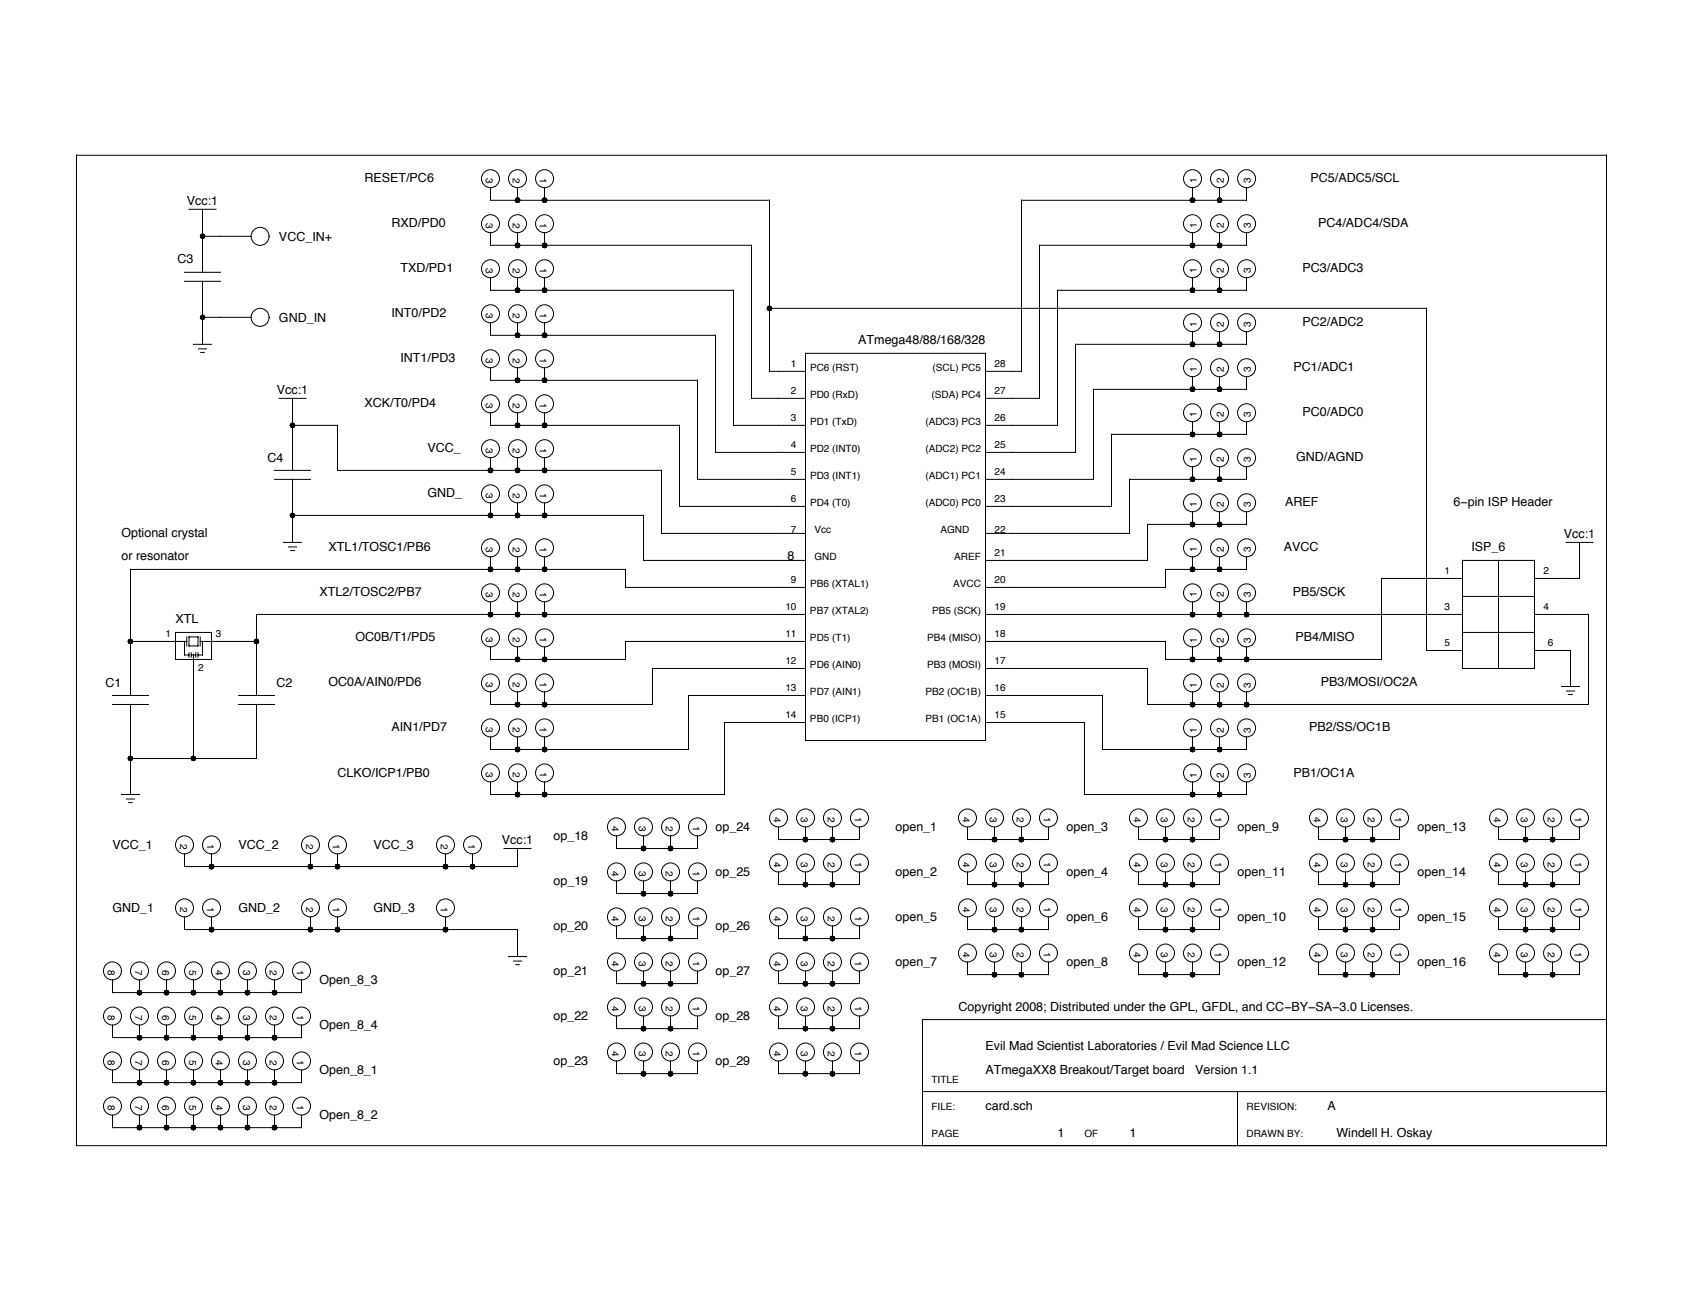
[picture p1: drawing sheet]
<svg xmlns="http://www.w3.org/2000/svg" width="279mm" height="216mm" viewBox="0 0 279 216" stroke-linecap="round" stroke-linejoin="round" font-family="sans-serif">
<g fill="none" stroke="#000" stroke-width=".17">
<path d="M12.7 25.8h254v164.3h-254zM31.4 34.7h4.5M33.6 39.2h8.1M33.6 34.7v10.5M81.4 31.1v2.1h46.3v28.4h6M81.4 38.6v2.1h43.4v25.4h8.9M85.9 31.1v2.1M85.9 38.6v2.1M90.4 31.1v2.1M90.4 38.6v2.1M198 31.1v2.1M198 38.6v2.1"/>
<path d="M202.5 31.1v2.1M202.5 38.6v2.1M206.9 31.1v2.1h-37.3v28.4h-6M206.9 38.6v2.1h-34.3v25.4h-9M30.6 46.7h6M30.6 45.2h6M32.1 57.1h3M32.9 57.9h1.4M33.3 58.5h.6M33.6 52.7h8.1M33.6 46.7v10.4M81.4 46.1v2.1h40.4v22.4h11.9"/>
<path d="M81.4 53.6v2h37.4v19.5h14.9M85.9 46.1v2.1M85.9 53.6v2M90.4 46.1v2.1M90.4 53.6v2M127.7 51.2h109.1v56.7h6M133.7 58.6h29.9v64.3h-29.9zM198 46.1v2.1M198 55.1v2M202.5 46.1v2.1M202.5 55.1v2M206.9 46.1v2.1h-31.3v22.4h-12"/>
<path d="M206.9 55.1v2h-28.4v18h-14.9M45.6 79.6h5.9M45.6 78.1h5.9M46.3 66.1h4.5M48.6 70.6h7.4v7.5h53.8v10.4h23.9M48.6 66.1v12M48.6 79.6v10.4M81.4 68.5v2.1h31.4v13.4h20.9M81.4 61v2.1h34.4v16.5h17.9M81.4 76v2.1M85.9 61v2.1M85.9 68.5v2.1"/>
<path d="M85.9 76v2.1M90.4 61v2.1M90.4 68.5v2.1M90.4 76v2.1M198 62.5v2.1M198 70v2.1M198 77.5v2.1M202.5 62.5v2.1M202.5 70v2.1M202.5 77.5v2.1M206.9 62.5v2.1h-25.4v15h-17.9M206.9 77.5v2.1h-19.4v8.9h-23.9"/>
<path d="M206.9 70v2.1h-22.4v11.9h-20.9M47.1 90h3M47.9 90.8h1.3M48.3 91.4h.6M48.6 85.5h58.2v7.5h26.9M81.4 83.4v2.1M81.4 92.4v2.1M81.4 99.9v2.1M85.9 83.4v2.1M85.9 92.4v2.1M85.9 99.9v2.1M90.4 83.4v2.1"/>
<path d="M90.4 92.4v2.1M90.4 99.9v2.1M133.7 97.5h-29.9v-3h-82.1v20.9M198 84.9v2.1M198 92.4v2.1M198 99.9v2.1M202.5 84.9v2.1M202.5 92.4v2.1M202.5 99.9v2.1M206.9 92.4v2.1h-13.4v3h-29.9M206.9 84.9v2.1h-16.4v6h-26.9M206.9 99.9v2.1"/>
<path d="M242.8 96h-13.5v13.4h-35.8v-3h-29.9M242.8 93h11.9v17.9h-11.9zM242.8 99h11.9M248.8 93v17.9M260 90h4.5M262.2 90v6h-7.5M18.7 115.4h6M18.7 116.9h6M21.7 106.4h9.3M21.7 116.9v14.9M29.1 105h6v4.4h-6zM30.6 106.4v2.3h.8"/>
<path d="M31 105.7v1.5M31.4 105.7h1.5v1.5h-1.5zM31.4 108.3v.8M31.7 108.3v.8M31.7 108.7h.8M32.1 108.7v17.2M32.5 108.3v.8M32.9 108.3v.8M33.2 106.4h9.4M33.2 105.7v1.5M33.6 106.4v2.3h-.7M39.6 115.4h6"/>
<path d="M39.6 116.9h6M42.6 116.9v9h-20.9M85.9 107.3v2.1M85.9 114.8v2.1M90.4 107.3v2.1M90.4 114.8v2.1M133.7 102h-91.1v13.4M133.7 106.4h-29.9v3h-22.4v-2.1M133.7 110.9h-25.4v6h-26.9v-2.1M133.7 115.4h-19.4v9h-32.9v-2.1M133.7 119.9h-13.4v11.9h-38.9v-2M163.6 102h79.2"/>
<path d="M163.6 115.4h19.4v9h23.9v-2.1M163.6 119.9h16.4v11.9h26.9v-2M198 107.3v2.1M198 114.8v2.1M202.5 107.3v2.1M202.5 114.8v2.1M206.9 107.3v2.1M206.9 114.8v2.1M242.8 105h11.9M254.7 102h9v14.9h-73.2v-6h-26.9M254.7 107.9h6v6M259.2 113.9h3"/>
<path d="M260.1 114.7h1.3M260.4 115.3h.6M20.2 131.8h3M21 132.6h1.3M21.4 133.2h.6M85.9 122.3v2.1M85.9 129.8v2M90.4 122.3v2.1M90.4 129.8v2M102.3 138.7v2.1h13.5v-2.1M106.8 138.7v2.1M111.3 138.7v2.1"/>
<path d="M129.2 137.2v2.1h13.5v-2.1M133.7 137.2v2.1M138.2 137.2v2.1M160.6 137.2v2.1h13.5v-2.1M165.1 137.2v2.1M169.6 137.2v2.1M189 137.2v2.1h13.5v-2.1M193.5 137.2v2.1M198 122.3v2.1M198 129.8v2M198 137.2v2.1M202.5 122.3v2.1"/>
<path d="M202.5 129.8v2M218.9 137.2v2.1h13.4v-2.1M223.4 137.2v2.1M227.9 137.2v2.1M248.8 137.2v2.1h13.4v-2.1M253.3 137.2v2.1M257.7 137.2v2.1M30.6 152.2v2.1h55.3v4.4M35.1 141.7v2.1M35.1 152.2v2.1M51.5 141.7v2.1M51.5 152.2v2.1"/>
<path d="M56 141.7v2.1M56 152.2v2.1M74 141.7v2.1M74 152.2v2.1M78.4 141.7v2.1M83.7 140.8h4.5M84.4 158.7h3M85.2 159.5h1.4M85.9 140.8v3h-55.3v-2.1M102.3 146.2v2.1h13.5v-2.1M102.3 153.7v2.1h13.5v-2.1M106.8 146.2v2.1"/>
<path d="M106.8 153.7v2.1M111.3 146.2v2.1M111.3 153.7v2.1M129.2 144.7v2.1h13.5v-2.1M129.2 153.7v2.1h13.5v-2.1M133.7 144.7v2.1M133.7 153.7v2.1M138.2 144.7v2.1M138.2 153.7v2.1M160.6 152.2v2.1h13.5v-2.1M160.6 144.7v2.1h13.5v-2.1M160.6 159.6v2.1h13.5v-2.1"/>
<path d="M165.1 144.7v2.1M165.1 152.2v2.1M165.1 159.6v2.1M169.6 144.7v2.1M169.6 152.2v2.1M169.6 159.6v2.1M189 152.2v2.1h13.5v-2.1M189 144.7v2.1h13.5v-2.1M189 159.6v2.1h13.5v-2.1M193.5 144.7v2.1M193.5 152.2v2.1M193.5 159.6v2.1"/>
<path d="M198 144.7v2.1M198 152.2v2.1M198 159.6v2.1M218.9 152.2v2.1h13.4v-2.1M218.9 144.7v2.1h13.4v-2.1M218.9 159.6v2.1h13.4v-2.1M223.4 144.7v2.1M223.4 152.2v2.1M223.4 159.6v2.1M227.9 144.7v2.1M227.9 152.2v2.1M227.9 159.6v2.1"/>
<path d="M248.8 144.7v2.1h13.4v-2.1M248.8 152.2v2.1h13.4v-2.1M248.8 159.6v2.1h13.4v-2.1M253.3 144.7v2.1M253.3 152.2v2.1M253.3 159.6v2.1M257.7 144.7v2.1M257.7 152.2v2.1M257.7 159.6v2.1M18.7 162.6v2.1h31.4v-2.1M18.7 170.1v2.1h31.4v-2.1M18.7 177.6v2.1h31.4v-2.1"/>
<path d="M23.2 162.6v2.1M23.2 170.1v2.1M23.2 177.6v2.1M27.6 162.6v2.1M27.6 170.1v2.1M27.6 177.6v2.1M32.1 162.6v2.1M32.1 170.1v2.1M32.1 177.6v2.1M36.6 162.6v2.1M36.6 170.1v2.1M36.6 177.6v2.1"/>
<path d="M41.1 162.6v2.1M41.1 170.1v2.1M41.1 177.6v2.1M45.6 162.6v2.1M45.6 170.1v2.1M45.6 177.6v2.1M85.6 160.1h.6M102.3 161.1v2.1h13.5v-2.1M102.3 168.6v2.1h13.5v-2.1M102.3 176.1v2.1h13.5v-2.1M106.8 161.1v2.1M106.8 168.6v2.1"/>
<path d="M106.8 176.1v2.1M111.3 161.1v2.1M111.3 168.6v2.1M111.3 176.1v2.1M129.2 168.6v2.1h13.5v-2.1M129.2 176.1v2.1h13.5v-2.1M129.2 161.1v2.1h13.5v-2.1M133.7 161.1v2.1M133.7 168.6v2.1M133.7 176.1v2.1M138.2 161.1v2.1M138.2 168.6v2.1"/>
<path d="M138.2 176.1v2.1M266.7 169.2h-113.6v20.9M18.7 185v2.1h31.4v-2.1M23.2 185v2.1M27.6 185v2.1M32.1 185v2.1M36.6 185v2.1M41.1 185v2.1M45.6 185v2.1M153.1 181.2h113.6M205.4 181.2v8.9"/>
<circle cx="43.2" cy="39.2" r="1.49"/>
<circle cx="81.4" cy="37.1" r="1.49"/>
<circle cx="81.4" cy="29.7" r="1.49"/>
<circle cx="85.9" cy="37.1" r="1.49"/>
<circle cx="85.9" cy="29.7" r="1.49"/>
<circle cx="90.4" cy="37.1" r="1.49"/>
<circle cx="90.4" cy="29.7" r="1.49"/>
<circle cx="198" cy="37.1" r="1.49"/>
<circle cx="198" cy="29.7" r="1.49"/>
<circle cx="202.5" cy="37.1" r="1.49"/>
<circle cx="202.5" cy="29.7" r="1.49"/>
<circle cx="206.9" cy="37.1" r="1.49"/>
<circle cx="206.9" cy="29.7" r="1.49"/>
<circle cx="43.2" cy="52.7" r="1.49"/>
<circle cx="81.4" cy="52.1" r="1.49"/>
<circle cx="81.4" cy="59.5" r="1.49"/>
<circle cx="81.4" cy="44.6" r="1.49"/>
<circle cx="85.9" cy="52.1" r="1.49"/>
<circle cx="85.9" cy="44.6" r="1.49"/>
<circle cx="85.9" cy="59.5" r="1.49"/>
<circle cx="90.4" cy="52.1" r="1.49"/>
<circle cx="90.4" cy="44.6" r="1.49"/>
<circle cx="90.4" cy="59.5" r="1.49"/>
<circle cx="198" cy="44.6" r="1.49"/>
<circle cx="198" cy="53.6" r="1.49"/>
<circle cx="202.5" cy="53.6" r="1.49"/>
<circle cx="202.5" cy="44.6" r="1.49"/>
<circle cx="206.9" cy="44.6" r="1.49"/>
<circle cx="206.9" cy="53.6" r="1.49"/>
<circle cx="81.4" cy="67" r="1.49"/>
<circle cx="81.4" cy="74.5" r="1.49"/>
<circle cx="85.9" cy="67" r="1.49"/>
<circle cx="85.9" cy="74.5" r="1.49"/>
<circle cx="90.4" cy="67" r="1.49"/>
<circle cx="90.4" cy="74.5" r="1.49"/>
<circle cx="198" cy="61" r="1.49"/>
<circle cx="198" cy="76" r="1.49"/>
<circle cx="198" cy="68.5" r="1.49"/>
<circle cx="202.5" cy="76" r="1.49"/>
<circle cx="202.5" cy="68.5" r="1.49"/>
<circle cx="202.5" cy="61" r="1.49"/>
<circle cx="206.9" cy="61" r="1.49"/>
<circle cx="206.9" cy="76" r="1.49"/>
<circle cx="206.9" cy="68.5" r="1.49"/>
<circle cx="81.4" cy="90.9" r="1.49"/>
<circle cx="81.4" cy="98.4" r="1.49"/>
<circle cx="81.4" cy="82" r="1.49"/>
<circle cx="85.9" cy="98.4" r="1.49"/>
<circle cx="85.9" cy="90.9" r="1.49"/>
<circle cx="85.9" cy="82" r="1.49"/>
<circle cx="90.4" cy="98.4" r="1.49"/>
<circle cx="90.4" cy="90.9" r="1.49"/>
<circle cx="90.4" cy="82" r="1.49"/>
<circle cx="198" cy="90.9" r="1.49"/>
<circle cx="198" cy="98.4" r="1.49"/>
<circle cx="198" cy="83.4" r="1.49"/>
<circle cx="202.5" cy="90.9" r="1.49"/>
<circle cx="202.5" cy="98.4" r="1.49"/>
<circle cx="202.5" cy="83.4" r="1.49"/>
<circle cx="206.9" cy="90.9" r="1.49"/>
<circle cx="206.9" cy="98.4" r="1.49"/>
<circle cx="206.9" cy="83.4" r="1.49"/>
<circle cx="81.4" cy="105.9" r="1.49"/>
<circle cx="81.4" cy="113.3" r="1.49"/>
<circle cx="85.9" cy="105.9" r="1.49"/>
<circle cx="85.9" cy="113.3" r="1.49"/>
<circle cx="90.4" cy="105.9" r="1.49"/>
<circle cx="90.4" cy="113.3" r="1.49"/>
<circle cx="198" cy="105.9" r="1.49"/>
<circle cx="198" cy="113.3" r="1.49"/>
<circle cx="202.5" cy="105.9" r="1.49"/>
<circle cx="202.5" cy="113.3" r="1.49"/>
<circle cx="206.9" cy="105.9" r="1.49"/>
<circle cx="206.9" cy="113.3" r="1.49"/>
<circle cx="81.4" cy="128.3" r="1.49"/>
<circle cx="81.4" cy="120.8" r="1.49"/>
<circle cx="85.9" cy="128.3" r="1.49"/>
<circle cx="85.9" cy="120.8" r="1.49"/>
<circle cx="90.4" cy="128.3" r="1.49"/>
<circle cx="90.4" cy="120.8" r="1.49"/>
<circle cx="102.3" cy="137.2" r="1.49"/>
<circle cx="106.8" cy="137.2" r="1.49"/>
<circle cx="111.3" cy="137.2" r="1.49"/>
<circle cx="115.8" cy="137.2" r="1.49"/>
<circle cx="129.2" cy="135.7" r="1.49"/>
<circle cx="133.7" cy="135.7" r="1.49"/>
<circle cx="138.2" cy="135.7" r="1.49"/>
<circle cx="142.7" cy="135.7" r="1.49"/>
<circle cx="160.6" cy="135.7" r="1.49"/>
<circle cx="165.1" cy="135.7" r="1.49"/>
<circle cx="169.6" cy="135.7" r="1.49"/>
<circle cx="174.1" cy="135.7" r="1.49"/>
<circle cx="189" cy="135.7" r="1.49"/>
<circle cx="193.5" cy="135.7" r="1.49"/>
<circle cx="198" cy="135.7" r="1.49"/>
<circle cx="198" cy="120.8" r="1.49"/>
<circle cx="198" cy="128.3" r="1.49"/>
<circle cx="202.5" cy="135.7" r="1.49"/>
<circle cx="202.5" cy="120.8" r="1.49"/>
<circle cx="202.5" cy="128.3" r="1.49"/>
<circle cx="206.9" cy="120.8" r="1.49"/>
<circle cx="206.9" cy="128.3" r="1.49"/>
<circle cx="218.9" cy="135.7" r="1.49"/>
<circle cx="223.4" cy="135.7" r="1.49"/>
<circle cx="227.9" cy="135.7" r="1.49"/>
<circle cx="232.3" cy="135.7" r="1.49"/>
<circle cx="248.8" cy="135.7" r="1.49"/>
<circle cx="253.3" cy="135.7" r="1.49"/>
<circle cx="257.7" cy="135.7" r="1.49"/>
<circle cx="262.2" cy="135.7" r="1.49"/>
<circle cx="30.6" cy="140.2" r="1.49"/>
<circle cx="30.6" cy="150.7" r="1.49"/>
<circle cx="35.1" cy="140.2" r="1.49"/>
<circle cx="35.1" cy="150.7" r="1.49"/>
<circle cx="51.5" cy="140.2" r="1.49"/>
<circle cx="51.5" cy="150.7" r="1.49"/>
<circle cx="56" cy="140.2" r="1.49"/>
<circle cx="56" cy="150.7" r="1.49"/>
<circle cx="74" cy="140.2" r="1.49"/>
<circle cx="74" cy="150.7" r="1.49"/>
<circle cx="78.4" cy="140.2" r="1.49"/>
<circle cx="102.3" cy="144.7" r="1.49"/>
<circle cx="102.3" cy="152.2" r="1.49"/>
<circle cx="102.3" cy="159.6" r="1.49"/>
<circle cx="106.8" cy="144.7" r="1.49"/>
<circle cx="106.8" cy="152.2" r="1.49"/>
<circle cx="106.8" cy="159.6" r="1.49"/>
<circle cx="111.3" cy="144.7" r="1.49"/>
<circle cx="111.3" cy="152.2" r="1.49"/>
<circle cx="111.3" cy="159.6" r="1.49"/>
<circle cx="115.8" cy="144.7" r="1.49"/>
<circle cx="115.8" cy="152.2" r="1.49"/>
<circle cx="115.8" cy="159.6" r="1.49"/>
<circle cx="129.2" cy="159.6" r="1.49"/>
<circle cx="129.2" cy="143.2" r="1.49"/>
<circle cx="129.2" cy="152.2" r="1.49"/>
<circle cx="133.7" cy="143.2" r="1.49"/>
<circle cx="133.7" cy="152.2" r="1.49"/>
<circle cx="133.7" cy="159.6" r="1.49"/>
<circle cx="138.2" cy="152.2" r="1.49"/>
<circle cx="138.2" cy="143.2" r="1.49"/>
<circle cx="138.2" cy="159.6" r="1.49"/>
<circle cx="142.7" cy="143.2" r="1.49"/>
<circle cx="142.7" cy="152.2" r="1.49"/>
<circle cx="142.7" cy="159.6" r="1.49"/>
<circle cx="160.6" cy="158.2" r="1.49"/>
<circle cx="160.6" cy="150.7" r="1.49"/>
<circle cx="160.6" cy="143.2" r="1.49"/>
<circle cx="165.1" cy="158.2" r="1.49"/>
<circle cx="165.1" cy="150.7" r="1.49"/>
<circle cx="165.1" cy="143.2" r="1.49"/>
<circle cx="169.6" cy="158.2" r="1.49"/>
<circle cx="169.6" cy="150.7" r="1.49"/>
<circle cx="169.6" cy="143.2" r="1.49"/>
<circle cx="174.1" cy="158.2" r="1.49"/>
<circle cx="174.1" cy="150.7" r="1.49"/>
<circle cx="174.1" cy="143.2" r="1.49"/>
<circle cx="189" cy="158.2" r="1.49"/>
<circle cx="189" cy="143.2" r="1.49"/>
<circle cx="189" cy="150.7" r="1.49"/>
<circle cx="193.5" cy="158.2" r="1.49"/>
<circle cx="193.5" cy="143.2" r="1.49"/>
<circle cx="193.5" cy="150.7" r="1.49"/>
<circle cx="198" cy="158.2" r="1.49"/>
<circle cx="198" cy="150.7" r="1.49"/>
<circle cx="198" cy="143.2" r="1.49"/>
<circle cx="202.5" cy="158.2" r="1.49"/>
<circle cx="202.5" cy="150.7" r="1.49"/>
<circle cx="202.5" cy="143.2" r="1.49"/>
<circle cx="218.9" cy="158.2" r="1.49"/>
<circle cx="218.9" cy="143.2" r="1.49"/>
<circle cx="218.9" cy="150.7" r="1.49"/>
<circle cx="223.4" cy="158.2" r="1.49"/>
<circle cx="223.4" cy="143.2" r="1.49"/>
<circle cx="223.4" cy="150.7" r="1.49"/>
<circle cx="227.9" cy="158.2" r="1.49"/>
<circle cx="227.9" cy="143.2" r="1.49"/>
<circle cx="227.9" cy="150.7" r="1.49"/>
<circle cx="232.3" cy="158.2" r="1.49"/>
<circle cx="232.3" cy="143.2" r="1.49"/>
<circle cx="232.3" cy="150.7" r="1.49"/>
<circle cx="248.8" cy="158.2" r="1.49"/>
<circle cx="248.8" cy="143.2" r="1.49"/>
<circle cx="248.8" cy="150.7" r="1.49"/>
<circle cx="253.3" cy="158.2" r="1.49"/>
<circle cx="253.3" cy="143.2" r="1.49"/>
<circle cx="253.3" cy="150.7" r="1.49"/>
<circle cx="257.7" cy="158.2" r="1.49"/>
<circle cx="257.7" cy="143.2" r="1.49"/>
<circle cx="257.7" cy="150.7" r="1.49"/>
<circle cx="262.2" cy="158.2" r="1.49"/>
<circle cx="262.2" cy="143.2" r="1.49"/>
<circle cx="262.2" cy="150.7" r="1.49"/>
<circle cx="18.7" cy="161.1" r="1.49"/>
<circle cx="18.7" cy="176.1" r="1.49"/>
<circle cx="18.7" cy="168.6" r="1.49"/>
<circle cx="23.2" cy="161.1" r="1.49"/>
<circle cx="23.2" cy="176.1" r="1.49"/>
<circle cx="23.2" cy="168.6" r="1.49"/>
<circle cx="27.6" cy="161.1" r="1.49"/>
<circle cx="27.6" cy="168.6" r="1.49"/>
<circle cx="27.6" cy="176.1" r="1.49"/>
<circle cx="32.1" cy="161.1" r="1.49"/>
<circle cx="32.1" cy="176.1" r="1.49"/>
<circle cx="32.1" cy="168.6" r="1.49"/>
<circle cx="36.6" cy="161.1" r="1.49"/>
<circle cx="36.6" cy="176.1" r="1.49"/>
<circle cx="36.6" cy="168.6" r="1.49"/>
<circle cx="41.1" cy="161.1" r="1.49"/>
<circle cx="41.1" cy="168.6" r="1.49"/>
<circle cx="41.1" cy="176.1" r="1.49"/>
<circle cx="45.6" cy="161.1" r="1.49"/>
<circle cx="45.6" cy="168.6" r="1.49"/>
<circle cx="45.6" cy="176.1" r="1.49"/>
<circle cx="50.1" cy="161.1" r="1.49"/>
<circle cx="50.1" cy="176.1" r="1.49"/>
<circle cx="50.1" cy="168.6" r="1.49"/>
<circle cx="102.3" cy="174.6" r="1.49"/>
<circle cx="102.3" cy="167.1" r="1.49"/>
<circle cx="106.8" cy="167.1" r="1.49"/>
<circle cx="106.8" cy="174.6" r="1.49"/>
<circle cx="111.3" cy="174.6" r="1.49"/>
<circle cx="111.3" cy="167.1" r="1.49"/>
<circle cx="115.8" cy="167.1" r="1.49"/>
<circle cx="115.8" cy="174.6" r="1.49"/>
<circle cx="129.2" cy="174.6" r="1.49"/>
<circle cx="129.2" cy="167.1" r="1.49"/>
<circle cx="133.7" cy="167.1" r="1.49"/>
<circle cx="133.7" cy="174.6" r="1.49"/>
<circle cx="138.2" cy="174.6" r="1.49"/>
<circle cx="138.2" cy="167.1" r="1.49"/>
<circle cx="142.7" cy="167.1" r="1.49"/>
<circle cx="142.7" cy="174.6" r="1.49"/>
<circle cx="18.7" cy="183.6" r="1.49"/>
<circle cx="23.2" cy="183.6" r="1.49"/>
<circle cx="27.6" cy="183.6" r="1.49"/>
<circle cx="32.1" cy="183.6" r="1.49"/>
<circle cx="36.6" cy="183.6" r="1.49"/>
<circle cx="41.1" cy="183.6" r="1.49"/>
<circle cx="45.6" cy="183.6" r="1.49"/>
<circle cx="50.1" cy="183.6" r="1.49"/>
</g>
<g fill="#000">
<circle cx="33.6" cy="39.2" r=".45"/>
<circle cx="85.9" cy="33.2" r=".45"/>
<circle cx="90.4" cy="33.2" r=".45"/>
<circle cx="198" cy="33.2" r=".45"/>
<circle cx="202.5" cy="33.2" r=".45"/>
<circle cx="33.6" cy="52.7" r=".45"/>
<circle cx="85.9" cy="55.6" r=".45"/>
<circle cx="85.9" cy="48.2" r=".45"/>
<circle cx="85.9" cy="40.7" r=".45"/>
<circle cx="90.4" cy="55.6" r=".45"/>
<circle cx="90.4" cy="48.2" r=".45"/>
<circle cx="90.4" cy="40.7" r=".45"/>
<circle cx="127.7" cy="51.2" r=".45"/>
<circle cx="198" cy="40.7" r=".45"/>
<circle cx="198" cy="48.2" r=".45"/>
<circle cx="198" cy="57.2" r=".45"/>
<circle cx="202.5" cy="48.2" r=".45"/>
<circle cx="202.5" cy="57.2" r=".45"/>
<circle cx="202.5" cy="40.7" r=".45"/>
<circle cx="48.6" cy="70.6" r=".45"/>
<circle cx="81.4" cy="78.1" r=".45"/>
<circle cx="85.9" cy="63.1" r=".45"/>
<circle cx="85.9" cy="70.6" r=".45"/>
<circle cx="85.9" cy="78.1" r=".45"/>
<circle cx="90.4" cy="63.1" r=".45"/>
<circle cx="90.4" cy="70.6" r=".45"/>
<circle cx="90.4" cy="78.1" r=".45"/>
<circle cx="198" cy="72.1" r=".45"/>
<circle cx="198" cy="79.5" r=".45"/>
<circle cx="198" cy="64.6" r=".45"/>
<circle cx="202.5" cy="72.1" r=".45"/>
<circle cx="202.5" cy="79.5" r=".45"/>
<circle cx="202.5" cy="64.6" r=".45"/>
<circle cx="48.6" cy="85.5" r=".45"/>
<circle cx="81.4" cy="85.5" r=".45"/>
<circle cx="81.4" cy="94.5" r=".45"/>
<circle cx="85.9" cy="85.5" r=".45"/>
<circle cx="85.9" cy="94.5" r=".45"/>
<circle cx="90.4" cy="85.5" r=".45"/>
<circle cx="90.4" cy="94.5" r=".45"/>
<circle cx="198" cy="87" r=".45"/>
<circle cx="198" cy="94.5" r=".45"/>
<circle cx="202.5" cy="94.5" r=".45"/>
<circle cx="202.5" cy="87" r=".45"/>
<circle cx="21.7" cy="106.4" r=".45"/>
<circle cx="42.6" cy="106.4" r=".45"/>
<circle cx="81.4" cy="102" r=".45"/>
<circle cx="85.9" cy="102" r=".45"/>
<circle cx="85.9" cy="109.4" r=".45"/>
<circle cx="85.9" cy="116.9" r=".45"/>
<circle cx="90.4" cy="109.4" r=".45"/>
<circle cx="90.4" cy="102" r=".45"/>
<circle cx="90.4" cy="116.9" r=".45"/>
<circle cx="198" cy="102" r=".45"/>
<circle cx="198" cy="109.4" r=".45"/>
<circle cx="198" cy="116.9" r=".45"/>
<circle cx="202.5" cy="102" r=".45"/>
<circle cx="202.5" cy="109.4" r=".45"/>
<circle cx="202.5" cy="116.9" r=".45"/>
<circle cx="206.9" cy="102" r=".45"/>
<circle cx="206.9" cy="109.4" r=".45"/>
<circle cx="206.9" cy="116.9" r=".45"/>
<circle cx="21.7" cy="125.9" r=".45"/>
<circle cx="32.1" cy="125.9" r=".45"/>
<circle cx="85.9" cy="131.8" r=".45"/>
<circle cx="85.9" cy="124.4" r=".45"/>
<circle cx="90.4" cy="131.8" r=".45"/>
<circle cx="90.4" cy="124.4" r=".45"/>
<circle cx="133.7" cy="139.3" r=".45"/>
<circle cx="138.2" cy="139.3" r=".45"/>
<circle cx="165.1" cy="139.3" r=".45"/>
<circle cx="169.6" cy="139.3" r=".45"/>
<circle cx="193.5" cy="139.3" r=".45"/>
<circle cx="198" cy="131.8" r=".45"/>
<circle cx="198" cy="139.3" r=".45"/>
<circle cx="198" cy="124.4" r=".45"/>
<circle cx="202.5" cy="131.8" r=".45"/>
<circle cx="202.5" cy="124.4" r=".45"/>
<circle cx="223.4" cy="139.3" r=".45"/>
<circle cx="227.9" cy="139.3" r=".45"/>
<circle cx="253.3" cy="139.3" r=".45"/>
<circle cx="257.7" cy="139.3" r=".45"/>
<circle cx="35.1" cy="143.8" r=".45"/>
<circle cx="35.1" cy="154.3" r=".45"/>
<circle cx="51.5" cy="143.8" r=".45"/>
<circle cx="51.5" cy="154.3" r=".45"/>
<circle cx="56" cy="143.8" r=".45"/>
<circle cx="56" cy="154.3" r=".45"/>
<circle cx="74" cy="143.8" r=".45"/>
<circle cx="74" cy="154.3" r=".45"/>
<circle cx="78.4" cy="143.8" r=".45"/>
<circle cx="106.8" cy="155.7" r=".45"/>
<circle cx="106.8" cy="140.8" r=".45"/>
<circle cx="106.8" cy="148.3" r=".45"/>
<circle cx="111.3" cy="155.7" r=".45"/>
<circle cx="111.3" cy="140.8" r=".45"/>
<circle cx="111.3" cy="148.3" r=".45"/>
<circle cx="133.7" cy="155.7" r=".45"/>
<circle cx="133.7" cy="146.8" r=".45"/>
<circle cx="138.2" cy="155.7" r=".45"/>
<circle cx="138.2" cy="146.8" r=".45"/>
<circle cx="165.1" cy="146.8" r=".45"/>
<circle cx="165.1" cy="154.3" r=".45"/>
<circle cx="169.6" cy="146.8" r=".45"/>
<circle cx="169.6" cy="154.3" r=".45"/>
<circle cx="193.5" cy="146.8" r=".45"/>
<circle cx="193.5" cy="154.3" r=".45"/>
<circle cx="198" cy="146.8" r=".45"/>
<circle cx="198" cy="154.3" r=".45"/>
<circle cx="223.4" cy="146.8" r=".45"/>
<circle cx="223.4" cy="154.3" r=".45"/>
<circle cx="227.9" cy="146.8" r=".45"/>
<circle cx="227.9" cy="154.3" r=".45"/>
<circle cx="253.3" cy="146.8" r=".45"/>
<circle cx="253.3" cy="154.3" r=".45"/>
<circle cx="257.7" cy="146.8" r=".45"/>
<circle cx="257.7" cy="154.3" r=".45"/>
<circle cx="23.2" cy="172.2" r=".45"/>
<circle cx="23.2" cy="179.7" r=".45"/>
<circle cx="23.2" cy="164.7" r=".45"/>
<circle cx="27.6" cy="179.7" r=".45"/>
<circle cx="27.6" cy="172.2" r=".45"/>
<circle cx="27.6" cy="164.7" r=".45"/>
<circle cx="32.1" cy="172.2" r=".45"/>
<circle cx="32.1" cy="179.7" r=".45"/>
<circle cx="32.1" cy="164.7" r=".45"/>
<circle cx="36.6" cy="172.2" r=".45"/>
<circle cx="36.6" cy="179.7" r=".45"/>
<circle cx="36.6" cy="164.7" r=".45"/>
<circle cx="41.1" cy="179.7" r=".45"/>
<circle cx="41.1" cy="172.2" r=".45"/>
<circle cx="41.1" cy="164.7" r=".45"/>
<circle cx="45.6" cy="172.2" r=".45"/>
<circle cx="45.6" cy="179.7" r=".45"/>
<circle cx="45.6" cy="164.7" r=".45"/>
<circle cx="106.8" cy="178.2" r=".45"/>
<circle cx="106.8" cy="170.7" r=".45"/>
<circle cx="106.8" cy="163.2" r=".45"/>
<circle cx="111.3" cy="178.2" r=".45"/>
<circle cx="111.3" cy="170.7" r=".45"/>
<circle cx="111.3" cy="163.2" r=".45"/>
<circle cx="133.7" cy="178.2" r=".45"/>
<circle cx="133.7" cy="170.7" r=".45"/>
<circle cx="133.7" cy="163.2" r=".45"/>
<circle cx="138.2" cy="178.2" r=".45"/>
<circle cx="138.2" cy="170.7" r=".45"/>
<circle cx="138.2" cy="163.2" r=".45"/>
<circle cx="165.1" cy="161.7" r=".45"/>
<circle cx="169.6" cy="161.7" r=".45"/>
<circle cx="193.5" cy="161.7" r=".45"/>
<circle cx="198" cy="161.7" r=".45"/>
<circle cx="223.4" cy="161.7" r=".45"/>
<circle cx="227.9" cy="161.7" r=".45"/>
<circle cx="253.3" cy="161.7" r=".45"/>
<circle cx="257.7" cy="161.7" r=".45"/>
<circle cx="23.2" cy="187.1" r=".45"/>
<circle cx="27.6" cy="187.1" r=".45"/>
<circle cx="32.1" cy="187.1" r=".45"/>
<circle cx="36.6" cy="187.1" r=".45"/>
<circle cx="41.1" cy="187.1" r=".45"/>
<circle cx="45.6" cy="187.1" r=".45"/>
</g>
<g font-size="2.1">
<text x="31" y="34">Vcc:1</text>
<text x="60.5" y="30.2">RESET/PC6</text>
<text x="217.6" y="30.2">PC5/ADC5/SCL</text>
<text x="46.3" y="40">VCC_IN+</text>
<text x="65" y="37.7">RXD/PD0</text>
<text x="218.8" y="37.7">PC4/ADC4/SDA</text>
<text x="29.5" y="43.7">C3</text>
<text x="66.5" y="45.2">TXD/PD1</text>
<text x="216.2" y="45.2">PC3/ADC3</text>
<text x="46.3" y="53.4">GND_IN</text>
<text x="65" y="52.7">INT0/PD2</text>
<text x="142.5" y="57.1">ATmega48/88/168/328</text>
<text x="216.2" y="54.2">PC2/ADC2</text>
<text x="46" y="65.4">Vcc:1</text>
<text x="66.5" y="60.1">INT1/PD3</text>
<text x="214.7" y="61.6">PC1/ADC1</text>
<text x="60.5" y="67.6">XCK/T0/PD4</text>
<text x="216.2" y="69.1">PC0/ADC0</text>
<text x="44.4" y="76.6">C4</text>
<text x="71" y="75.1">VCC_</text>
<text x="215.2" y="76.6">GND/AGND</text>
<text x="71" y="82.5">GND_</text>
<text x="20.2" y="89.1">Optional crystal</text>
<text x="213.4" y="84">AREF</text>
<text x="241.3" y="84">6−pin ISP Header</text>
<text x="259.6" y="89.3">Vcc:1</text>
<text x="20.2" y="93">or resonator</text>
<text x="54.5" y="91.5">XTL1/TOSC1/PB6</text>
<text x="130.7" y="93">8</text>
<text x="213.1" y="91.5">AVCC</text>
<text x="244.3" y="91.5">ISP_6</text>
<text x="53" y="99">XTL2/TOSC2/PB7</text>
<text x="214.6" y="99">PB5/SCK</text>
<text x="29.1" y="103.5">XTL</text>
<text x="59" y="106.4">OC0B/T1/PD5</text>
<text x="215.1" y="106.4">PB4/MISO</text>
<text x="17.5" y="113.9">C1</text>
<text x="45.9" y="113.9">C2</text>
<text x="54.5" y="113.9">OC0A/AIN0/PD6</text>
<text x="219.3" y="113.9">PB3/MOSI/OC2A</text>
<text x="65" y="121.4">AIN1/PD7</text>
<text x="217.3" y="121.4">PB2/SS/OC1B</text>
<text x="56" y="128.9">CLKO/ICP1/PB0</text>
<text x="214.7" y="128.9">PB1/OC1A</text>
<text x="118.8" y="137.8">op_24</text>
<text x="148.7" y="137.8">open_1</text>
<text x="177.1" y="137.8">open_3</text>
<text x="205.4" y="137.8">open_9</text>
<text x="235.3" y="137.8">open_13</text>
<text x="18.7" y="140.8">VCC_1</text>
<text x="39.6" y="140.8">VCC_2</text>
<text x="62" y="140.8">VCC_3</text>
<text x="83.3" y="140.1">Vcc:1</text>
<text x="91.9" y="139.3">op_18</text>
<text x="91.9" y="146.8">op_19</text>
<text x="118.8" y="145.3">op_25</text>
<text x="148.7" y="145.3">open_2</text>
<text x="177.1" y="145.3">open_4</text>
<text x="205.4" y="145.3">open_11</text>
<text x="235.3" y="145.3">open_14</text>
<text x="18.7" y="151.3">GND_1</text>
<text x="39.6" y="151.3">GND_2</text>
<text x="62" y="151.3">GND_3</text>
<text x="91.9" y="154.3">op_20</text>
<text x="118.8" y="154.3">op_26</text>
<text x="148.7" y="152.8">open_5</text>
<text x="177.1" y="152.8">open_6</text>
<text x="205.4" y="152.8">open_10</text>
<text x="235.3" y="152.8">open_15</text>
<text x="91.9" y="161.7">op_21</text>
<text x="118.8" y="161.7">op_27</text>
<text x="148.7" y="160.2">open_7</text>
<text x="177.1" y="160.2">open_8</text>
<text x="205.4" y="160.2">open_12</text>
<text x="235.3" y="160.2">open_16</text>
<text x="53" y="163.2">Open_8_3</text>
<text x="159.1" y="167.7">Copyright 2008; Distributed under the GPL, GFDL, and CC−BY−SA−3.0 Licenses.</text>
<text x="53" y="170.7">Open_8_4</text>
<text x="91.9" y="169.2">op_22</text>
<text x="118.8" y="169.2">op_28</text>
<text x="53" y="178.2">Open_8_1</text>
<text x="91.9" y="176.7">op_23</text>
<text x="118.8" y="176.7">op_29</text>
<text x="163.6" y="174.3">Evil Mad Scientist Laboratories / Evil Mad Science LLC</text>
<text x="163.6" y="178.2">ATmegaXX8 Breakout/Target board</text>
<text x="198.4" y="178.2">Version 1.1</text>
<text x="53" y="185.6">Open_8_2</text>
<text x="163.6" y="184.1">card.sch</text>
<text x="220.4" y="184.1">A</text>
<text x="175.6" y="188.6">1</text>
<text x="187.5" y="188.6">1</text>
<text x="221.9" y="188.6">Windell H. Oskay</text>
</g>
<g font-size="1.7">
<text x="80.7" y="29.5" transform="rotate(90 80.7 29.5)">3</text>
<text x="85.2" y="29.5" transform="rotate(90 85.2 29.5)">2</text>
<text x="89.6" y="29.5" transform="rotate(90 89.6 29.5)">1</text>
<text x="198.7" y="30.4" transform="rotate(-90 198.7 30.4)">1</text>
<text x="203.2" y="30.4" transform="rotate(-90 203.2 30.4)">2</text>
<text x="207.7" y="30.4" transform="rotate(-90 207.7 30.4)">3</text>
<text x="80.7" y="37" transform="rotate(90 80.7 37)">3</text>
<text x="85.2" y="37" transform="rotate(90 85.2 37)">2</text>
<text x="89.6" y="37" transform="rotate(90 89.6 37)">1</text>
<text x="198.7" y="37.9" transform="rotate(-90 198.7 37.9)">1</text>
<text x="203.2" y="37.9" transform="rotate(-90 203.2 37.9)">2</text>
<text x="207.7" y="37.9" transform="rotate(-90 207.7 37.9)">3</text>
<text x="80.7" y="44.4" transform="rotate(90 80.7 44.4)">3</text>
<text x="85.2" y="44.4" transform="rotate(90 85.2 44.4)">2</text>
<text x="89.6" y="44.4" transform="rotate(90 89.6 44.4)">1</text>
<text x="198.7" y="45.4" transform="rotate(-90 198.7 45.4)">1</text>
<text x="203.2" y="45.4" transform="rotate(-90 203.2 45.4)">2</text>
<text x="207.7" y="45.4" transform="rotate(-90 207.7 45.4)">3</text>
<text x="80.7" y="51.9" transform="rotate(90 80.7 51.9)">3</text>
<text x="85.2" y="51.9" transform="rotate(90 85.2 51.9)">2</text>
<text x="89.6" y="51.9" transform="rotate(90 89.6 51.9)">1</text>
<text x="80.7" y="59.4" transform="rotate(90 80.7 59.4)">3</text>
<text x="85.2" y="59.4" transform="rotate(90 85.2 59.4)">2</text>
<text x="89.6" y="59.4" transform="rotate(90 89.6 59.4)">1</text>
<text x="198.7" y="54.3" transform="rotate(-90 198.7 54.3)">1</text>
<text x="203.2" y="54.3" transform="rotate(-90 203.2 54.3)">2</text>
<text x="207.7" y="54.3" transform="rotate(-90 207.7 54.3)">3</text>
<text x="131.3" y="60.9">1</text>
<text x="131.3" y="65.4">2</text>
<text x="134.5" y="61.6">PC6 (RST)</text>
<text x="154.8" y="61.6">(SCL) PC5</text>
<text x="165.1" y="65.4">27</text>
<text x="165.1" y="60.9">28</text>
<text x="198.7" y="61.8" transform="rotate(-90 198.7 61.8)">1</text>
<text x="203.2" y="61.8" transform="rotate(-90 203.2 61.8)">2</text>
<text x="207.7" y="61.8" transform="rotate(-90 207.7 61.8)">3</text>
<text x="80.7" y="66.9" transform="rotate(90 80.7 66.9)">3</text>
<text x="85.2" y="66.9" transform="rotate(90 85.2 66.9)">2</text>
<text x="89.6" y="66.9" transform="rotate(90 89.6 66.9)">1</text>
<text x="131.3" y="69.8">3</text>
<text x="134.5" y="66.1">PD0 (RxD)</text>
<text x="134.5" y="70.6">PD1 (TxD)</text>
<text x="153.6" y="70.6">(ADC3) PC3</text>
<text x="154.6" y="66.1">(SDA) PC4</text>
<text x="165.1" y="69.8">26</text>
<text x="198.7" y="69.3" transform="rotate(-90 198.7 69.3)">1</text>
<text x="203.2" y="69.3" transform="rotate(-90 203.2 69.3)">2</text>
<text x="207.7" y="69.3" transform="rotate(-90 207.7 69.3)">3</text>
<text x="80.7" y="74.3" transform="rotate(90 80.7 74.3)">3</text>
<text x="85.2" y="74.3" transform="rotate(90 85.2 74.3)">2</text>
<text x="89.6" y="74.3" transform="rotate(90 89.6 74.3)">1</text>
<text x="131.3" y="74.3">4</text>
<text x="134.5" y="75.1">PD2 (INT0)</text>
<text x="153.6" y="75.1">(ADC2) PC2</text>
<text x="165.1" y="74.3">25</text>
<text x="198.7" y="76.7" transform="rotate(-90 198.7 76.7)">1</text>
<text x="203.2" y="76.7" transform="rotate(-90 203.2 76.7)">2</text>
<text x="207.7" y="76.7" transform="rotate(-90 207.7 76.7)">3</text>
<text x="80.7" y="81.8" transform="rotate(90 80.7 81.8)">3</text>
<text x="85.2" y="81.8" transform="rotate(90 85.2 81.8)">2</text>
<text x="89.6" y="81.8" transform="rotate(90 89.6 81.8)">1</text>
<text x="131.3" y="78.8">5</text>
<text x="131.3" y="83.3">6</text>
<text x="134.5" y="79.6">PD3 (INT1)</text>
<text x="153.6" y="79.6">(ADC1) PC1</text>
<text x="165.1" y="83.3">23</text>
<text x="165.1" y="78.8">24</text>
<text x="131.3" y="88.5">7</text>
<text x="134.5" y="84">PD4 (T0)</text>
<text x="135.2" y="88.5">Vcc</text>
<text x="153.6" y="84">(ADC0) PC0</text>
<text x="156.1" y="88.5">AGND</text>
<text x="165.1" y="88.5">22</text>
<text x="198.7" y="84.2" transform="rotate(-90 198.7 84.2)">1</text>
<text x="203.2" y="84.2" transform="rotate(-90 203.2 84.2)">2</text>
<text x="207.7" y="84.2" transform="rotate(-90 207.7 84.2)">3</text>
<text x="80.7" y="90.8" transform="rotate(90 80.7 90.8)">3</text>
<text x="85.2" y="90.8" transform="rotate(90 85.2 90.8)">2</text>
<text x="89.6" y="90.8" transform="rotate(90 89.6 90.8)">1</text>
<text x="135.2" y="93">GND</text>
<text x="158.4" y="93">AREF</text>
<text x="165.1" y="92.3">21</text>
<text x="198.7" y="91.7" transform="rotate(-90 198.7 91.7)">1</text>
<text x="203.2" y="91.7" transform="rotate(-90 203.2 91.7)">2</text>
<text x="207.7" y="91.7" transform="rotate(-90 207.7 91.7)">3</text>
<text x="239.8" y="95.2">1</text>
<text x="256.2" y="95.2">2</text>
<text x="80.7" y="98.2" transform="rotate(90 80.7 98.2)">3</text>
<text x="85.2" y="98.2" transform="rotate(90 85.2 98.2)">2</text>
<text x="89.6" y="98.2" transform="rotate(90 89.6 98.2)">1</text>
<text x="130.4" y="101.2">10</text>
<text x="131.3" y="96.7">9</text>
<text x="134.5" y="102">PB7 (XTAL2)</text>
<text x="134.5" y="97.5">PB6 (XTAL1)</text>
<text x="154.7" y="102">PB5 (SCK)</text>
<text x="158.2" y="97.5">AVCC</text>
<text x="165.1" y="101.2">19</text>
<text x="165.1" y="96.7">20</text>
<text x="198.7" y="99.2" transform="rotate(-90 198.7 99.2)">1</text>
<text x="203.2" y="99.2" transform="rotate(-90 203.2 99.2)">2</text>
<text x="207.7" y="99.2" transform="rotate(-90 207.7 99.2)">3</text>
<text x="239.8" y="101.2">3</text>
<text x="256.2" y="101.2">4</text>
<text x="27.5" y="105.7">1</text>
<text x="35.9" y="105.7">3</text>
<text x="80.7" y="105.7" transform="rotate(90 80.7 105.7)">3</text>
<text x="85.2" y="105.7" transform="rotate(90 85.2 105.7)">2</text>
<text x="89.6" y="105.7" transform="rotate(90 89.6 105.7)">1</text>
<text x="130.4" y="105.7">11</text>
<text x="134.5" y="106.4">PD5 (T1)</text>
<text x="153.9" y="106.4">PB4 (MISO)</text>
<text x="165.1" y="105.7">18</text>
<text x="198.7" y="106.6" transform="rotate(-90 198.7 106.6)">1</text>
<text x="203.2" y="106.6" transform="rotate(-90 203.2 106.6)">2</text>
<text x="207.7" y="106.6" transform="rotate(-90 207.7 106.6)">3</text>
<text x="239.8" y="107.2">5</text>
<text x="257" y="107.2">6</text>
<text x="32.9" y="111.4">2</text>
<text x="80.7" y="113.2" transform="rotate(90 80.7 113.2)">3</text>
<text x="85.2" y="113.2" transform="rotate(90 85.2 113.2)">2</text>
<text x="89.6" y="113.2" transform="rotate(90 89.6 113.2)">1</text>
<text x="130.4" y="110.2">12</text>
<text x="134.5" y="110.9">PD6 (AIN0)</text>
<text x="153.9" y="110.9">PB3 (MOSI)</text>
<text x="165.1" y="110.2">17</text>
<text x="130.4" y="114.7">13</text>
<text x="130.4" y="119.1">14</text>
<text x="134.5" y="115.4">PD7 (AIN1)</text>
<text x="134.5" y="119.9">PB0 (ICP1)</text>
<text x="153.6" y="119.9">PB1 (OC1A)</text>
<text x="153.6" y="115.4">PB2 (OC1B)</text>
<text x="165.1" y="119.1">15</text>
<text x="165.1" y="114.7">16</text>
<text x="198.7" y="114.1" transform="rotate(-90 198.7 114.1)">1</text>
<text x="203.2" y="114.1" transform="rotate(-90 203.2 114.1)">2</text>
<text x="207.7" y="114.1" transform="rotate(-90 207.7 114.1)">3</text>
<text x="80.7" y="120.6" transform="rotate(90 80.7 120.6)">3</text>
<text x="85.2" y="120.6" transform="rotate(90 85.2 120.6)">2</text>
<text x="89.6" y="120.6" transform="rotate(90 89.6 120.6)">1</text>
<text x="198.7" y="121.6" transform="rotate(-90 198.7 121.6)">1</text>
<text x="203.2" y="121.6" transform="rotate(-90 203.2 121.6)">2</text>
<text x="207.7" y="121.6" transform="rotate(-90 207.7 121.6)">3</text>
<text x="80.7" y="128.1" transform="rotate(90 80.7 128.1)">3</text>
<text x="85.2" y="128.1" transform="rotate(90 85.2 128.1)">2</text>
<text x="89.6" y="128.1" transform="rotate(90 89.6 128.1)">1</text>
<text x="198.7" y="129" transform="rotate(-90 198.7 129)">1</text>
<text x="203.2" y="129" transform="rotate(-90 203.2 129)">2</text>
<text x="207.7" y="129" transform="rotate(-90 207.7 129)">3</text>
<text x="101.6" y="137.1" transform="rotate(90 101.6 137.1)">4</text>
<text x="106.1" y="137.1" transform="rotate(90 106.1 137.1)">3</text>
<text x="110.6" y="137.1" transform="rotate(90 110.6 137.1)">2</text>
<text x="115" y="137.1" transform="rotate(90 115 137.1)">1</text>
<text x="128.5" y="135.6" transform="rotate(90 128.5 135.6)">4</text>
<text x="133" y="135.6" transform="rotate(90 133 135.6)">3</text>
<text x="137.5" y="135.6" transform="rotate(90 137.5 135.6)">2</text>
<text x="141.9" y="135.6" transform="rotate(90 141.9 135.6)">1</text>
<text x="159.9" y="135.6" transform="rotate(90 159.9 135.6)">4</text>
<text x="164.4" y="135.6" transform="rotate(90 164.4 135.6)">3</text>
<text x="168.8" y="135.6" transform="rotate(90 168.8 135.6)">2</text>
<text x="173.3" y="135.6" transform="rotate(90 173.3 135.6)">1</text>
<text x="188.3" y="135.6" transform="rotate(90 188.3 135.6)">4</text>
<text x="192.7" y="135.6" transform="rotate(90 192.7 135.6)">3</text>
<text x="197.2" y="135.6" transform="rotate(90 197.2 135.6)">2</text>
<text x="201.7" y="135.6" transform="rotate(90 201.7 135.6)">1</text>
<text x="218.1" y="135.6" transform="rotate(90 218.1 135.6)">4</text>
<text x="222.6" y="135.6" transform="rotate(90 222.6 135.6)">3</text>
<text x="227.1" y="135.6" transform="rotate(90 227.1 135.6)">2</text>
<text x="231.6" y="135.6" transform="rotate(90 231.6 135.6)">1</text>
<text x="248" y="135.6" transform="rotate(90 248 135.6)">4</text>
<text x="252.5" y="135.6" transform="rotate(90 252.5 135.6)">3</text>
<text x="257" y="135.6" transform="rotate(90 257 135.6)">2</text>
<text x="261.5" y="135.6" transform="rotate(90 261.5 135.6)">1</text>
<text x="29.9" y="140.1" transform="rotate(90 29.9 140.1)">2</text>
<text x="34.4" y="140.1" transform="rotate(90 34.4 140.1)">1</text>
<text x="50.8" y="140.1" transform="rotate(90 50.8 140.1)">2</text>
<text x="55.3" y="140.1" transform="rotate(90 55.3 140.1)">1</text>
<text x="73.2" y="140.1" transform="rotate(90 73.2 140.1)">2</text>
<text x="77.7" y="140.1" transform="rotate(90 77.7 140.1)">1</text>
<text x="128.5" y="143.1" transform="rotate(90 128.5 143.1)">4</text>
<text x="133" y="143.1" transform="rotate(90 133 143.1)">3</text>
<text x="137.5" y="143.1" transform="rotate(90 137.5 143.1)">2</text>
<text x="141.9" y="143.1" transform="rotate(90 141.9 143.1)">1</text>
<text x="159.9" y="143.1" transform="rotate(90 159.9 143.1)">4</text>
<text x="164.4" y="143.1" transform="rotate(90 164.4 143.1)">3</text>
<text x="168.8" y="143.1" transform="rotate(90 168.8 143.1)">2</text>
<text x="173.3" y="143.1" transform="rotate(90 173.3 143.1)">1</text>
<text x="188.3" y="143.1" transform="rotate(90 188.3 143.1)">4</text>
<text x="192.7" y="143.1" transform="rotate(90 192.7 143.1)">3</text>
<text x="197.2" y="143.1" transform="rotate(90 197.2 143.1)">2</text>
<text x="201.7" y="143.1" transform="rotate(90 201.7 143.1)">1</text>
<text x="218.1" y="143.1" transform="rotate(90 218.1 143.1)">4</text>
<text x="222.6" y="143.1" transform="rotate(90 222.6 143.1)">3</text>
<text x="227.1" y="143.1" transform="rotate(90 227.1 143.1)">2</text>
<text x="231.6" y="143.1" transform="rotate(90 231.6 143.1)">1</text>
<text x="248" y="143.1" transform="rotate(90 248 143.1)">4</text>
<text x="252.5" y="143.1" transform="rotate(90 252.5 143.1)">3</text>
<text x="257" y="143.1" transform="rotate(90 257 143.1)">2</text>
<text x="261.5" y="143.1" transform="rotate(90 261.5 143.1)">1</text>
<text x="101.6" y="144.5" transform="rotate(90 101.6 144.5)">4</text>
<text x="106.1" y="144.5" transform="rotate(90 106.1 144.5)">3</text>
<text x="110.6" y="144.5" transform="rotate(90 110.6 144.5)">2</text>
<text x="115" y="144.5" transform="rotate(90 115 144.5)">1</text>
<text x="29.9" y="150.5" transform="rotate(90 29.9 150.5)">2</text>
<text x="34.4" y="150.5" transform="rotate(90 34.4 150.5)">1</text>
<text x="50.8" y="150.5" transform="rotate(90 50.8 150.5)">2</text>
<text x="55.3" y="150.5" transform="rotate(90 55.3 150.5)">1</text>
<text x="73.2" y="150.5" transform="rotate(90 73.2 150.5)">1</text>
<text x="101.6" y="152" transform="rotate(90 101.6 152)">4</text>
<text x="106.1" y="152" transform="rotate(90 106.1 152)">3</text>
<text x="110.6" y="152" transform="rotate(90 110.6 152)">2</text>
<text x="115" y="152" transform="rotate(90 115 152)">1</text>
<text x="128.5" y="152" transform="rotate(90 128.5 152)">4</text>
<text x="133" y="152" transform="rotate(90 133 152)">3</text>
<text x="137.5" y="152" transform="rotate(90 137.5 152)">2</text>
<text x="141.9" y="152" transform="rotate(90 141.9 152)">1</text>
<text x="159.9" y="150.5" transform="rotate(90 159.9 150.5)">4</text>
<text x="164.4" y="150.5" transform="rotate(90 164.4 150.5)">3</text>
<text x="168.8" y="150.5" transform="rotate(90 168.8 150.5)">2</text>
<text x="173.3" y="150.5" transform="rotate(90 173.3 150.5)">1</text>
<text x="188.3" y="150.5" transform="rotate(90 188.3 150.5)">4</text>
<text x="192.7" y="150.5" transform="rotate(90 192.7 150.5)">3</text>
<text x="197.2" y="150.5" transform="rotate(90 197.2 150.5)">2</text>
<text x="201.7" y="150.5" transform="rotate(90 201.7 150.5)">1</text>
<text x="218.1" y="150.5" transform="rotate(90 218.1 150.5)">4</text>
<text x="222.6" y="150.5" transform="rotate(90 222.6 150.5)">3</text>
<text x="227.1" y="150.5" transform="rotate(90 227.1 150.5)">2</text>
<text x="231.6" y="150.5" transform="rotate(90 231.6 150.5)">1</text>
<text x="248" y="150.5" transform="rotate(90 248 150.5)">4</text>
<text x="252.5" y="150.5" transform="rotate(90 252.5 150.5)">3</text>
<text x="257" y="150.5" transform="rotate(90 257 150.5)">2</text>
<text x="261.5" y="150.5" transform="rotate(90 261.5 150.5)">1</text>
<text x="17.9" y="161" transform="rotate(90 17.9 161)">8</text>
<text x="22.4" y="161" transform="rotate(90 22.4 161)">7</text>
<text x="26.9" y="161" transform="rotate(90 26.9 161)">6</text>
<text x="31.4" y="161" transform="rotate(90 31.4 161)">5</text>
<text x="35.9" y="161" transform="rotate(90 35.9 161)">4</text>
<text x="40.3" y="161" transform="rotate(90 40.3 161)">3</text>
<text x="44.8" y="161" transform="rotate(90 44.8 161)">2</text>
<text x="49.3" y="161" transform="rotate(90 49.3 161)">1</text>
<text x="101.6" y="159.5" transform="rotate(90 101.6 159.5)">4</text>
<text x="106.1" y="159.5" transform="rotate(90 106.1 159.5)">3</text>
<text x="110.6" y="159.5" transform="rotate(90 110.6 159.5)">2</text>
<text x="115" y="159.5" transform="rotate(90 115 159.5)">1</text>
<text x="128.5" y="159.5" transform="rotate(90 128.5 159.5)">4</text>
<text x="133" y="159.5" transform="rotate(90 133 159.5)">3</text>
<text x="137.5" y="159.5" transform="rotate(90 137.5 159.5)">2</text>
<text x="141.9" y="159.5" transform="rotate(90 141.9 159.5)">1</text>
<text x="159.9" y="158" transform="rotate(90 159.9 158)">4</text>
<text x="164.4" y="158" transform="rotate(90 164.4 158)">3</text>
<text x="168.8" y="158" transform="rotate(90 168.8 158)">2</text>
<text x="173.3" y="158" transform="rotate(90 173.3 158)">1</text>
<text x="188.3" y="158" transform="rotate(90 188.3 158)">4</text>
<text x="192.7" y="158" transform="rotate(90 192.7 158)">3</text>
<text x="197.2" y="158" transform="rotate(90 197.2 158)">2</text>
<text x="201.7" y="158" transform="rotate(90 201.7 158)">1</text>
<text x="218.1" y="158" transform="rotate(90 218.1 158)">4</text>
<text x="222.6" y="158" transform="rotate(90 222.6 158)">3</text>
<text x="227.1" y="158" transform="rotate(90 227.1 158)">2</text>
<text x="231.6" y="158" transform="rotate(90 231.6 158)">1</text>
<text x="248" y="158" transform="rotate(90 248 158)">4</text>
<text x="252.5" y="158" transform="rotate(90 252.5 158)">3</text>
<text x="257" y="158" transform="rotate(90 257 158)">2</text>
<text x="261.5" y="158" transform="rotate(90 261.5 158)">1</text>
<text x="101.6" y="167" transform="rotate(90 101.6 167)">4</text>
<text x="106.1" y="167" transform="rotate(90 106.1 167)">3</text>
<text x="110.6" y="167" transform="rotate(90 110.6 167)">2</text>
<text x="115" y="167" transform="rotate(90 115 167)">1</text>
<text x="128.5" y="167" transform="rotate(90 128.5 167)">4</text>
<text x="133" y="167" transform="rotate(90 133 167)">3</text>
<text x="137.5" y="167" transform="rotate(90 137.5 167)">2</text>
<text x="141.9" y="167" transform="rotate(90 141.9 167)">1</text>
<text x="17.9" y="168.5" transform="rotate(90 17.9 168.5)">8</text>
<text x="22.4" y="168.5" transform="rotate(90 22.4 168.5)">7</text>
<text x="26.9" y="168.5" transform="rotate(90 26.9 168.5)">6</text>
<text x="31.4" y="168.5" transform="rotate(90 31.4 168.5)">5</text>
<text x="35.9" y="168.5" transform="rotate(90 35.9 168.5)">4</text>
<text x="40.3" y="168.5" transform="rotate(90 40.3 168.5)">3</text>
<text x="44.8" y="168.5" transform="rotate(90 44.8 168.5)">2</text>
<text x="49.3" y="168.5" transform="rotate(90 49.3 168.5)">1</text>
<text x="17.9" y="175.9" transform="rotate(90 17.9 175.9)">8</text>
<text x="22.4" y="175.9" transform="rotate(90 22.4 175.9)">7</text>
<text x="26.9" y="175.9" transform="rotate(90 26.9 175.9)">6</text>
<text x="31.4" y="175.9" transform="rotate(90 31.4 175.9)">5</text>
<text x="35.9" y="175.9" transform="rotate(90 35.9 175.9)">4</text>
<text x="40.3" y="175.9" transform="rotate(90 40.3 175.9)">3</text>
<text x="44.8" y="175.9" transform="rotate(90 44.8 175.9)">2</text>
<text x="49.3" y="175.9" transform="rotate(90 49.3 175.9)">1</text>
<text x="101.6" y="174.4" transform="rotate(90 101.6 174.4)">4</text>
<text x="106.1" y="174.4" transform="rotate(90 106.1 174.4)">3</text>
<text x="110.6" y="174.4" transform="rotate(90 110.6 174.4)">2</text>
<text x="115" y="174.4" transform="rotate(90 115 174.4)">1</text>
<text x="128.5" y="174.4" transform="rotate(90 128.5 174.4)">4</text>
<text x="133" y="174.4" transform="rotate(90 133 174.4)">3</text>
<text x="137.5" y="174.4" transform="rotate(90 137.5 174.4)">2</text>
<text x="141.9" y="174.4" transform="rotate(90 141.9 174.4)">1</text>
<text x="154.6" y="179.7">TITLE</text>
<text x="17.9" y="183.4" transform="rotate(90 17.9 183.4)">8</text>
<text x="22.4" y="183.4" transform="rotate(90 22.4 183.4)">7</text>
<text x="26.9" y="183.4" transform="rotate(90 26.9 183.4)">6</text>
<text x="31.4" y="183.4" transform="rotate(90 31.4 183.4)">5</text>
<text x="35.9" y="183.4" transform="rotate(90 35.9 183.4)">4</text>
<text x="40.3" y="183.4" transform="rotate(90 40.3 183.4)">3</text>
<text x="44.8" y="183.4" transform="rotate(90 44.8 183.4)">2</text>
<text x="49.3" y="183.4" transform="rotate(90 49.3 183.4)">1</text>
<text x="154.6" y="184.1">FILE:</text>
<text x="206.9" y="184.1">REVISION:</text>
<text x="154.6" y="188.6">PAGE</text>
<text x="180" y="188.6">OF</text>
<text x="206.9" y="188.6">DRAWN BY:</text>
</g>
</svg>
